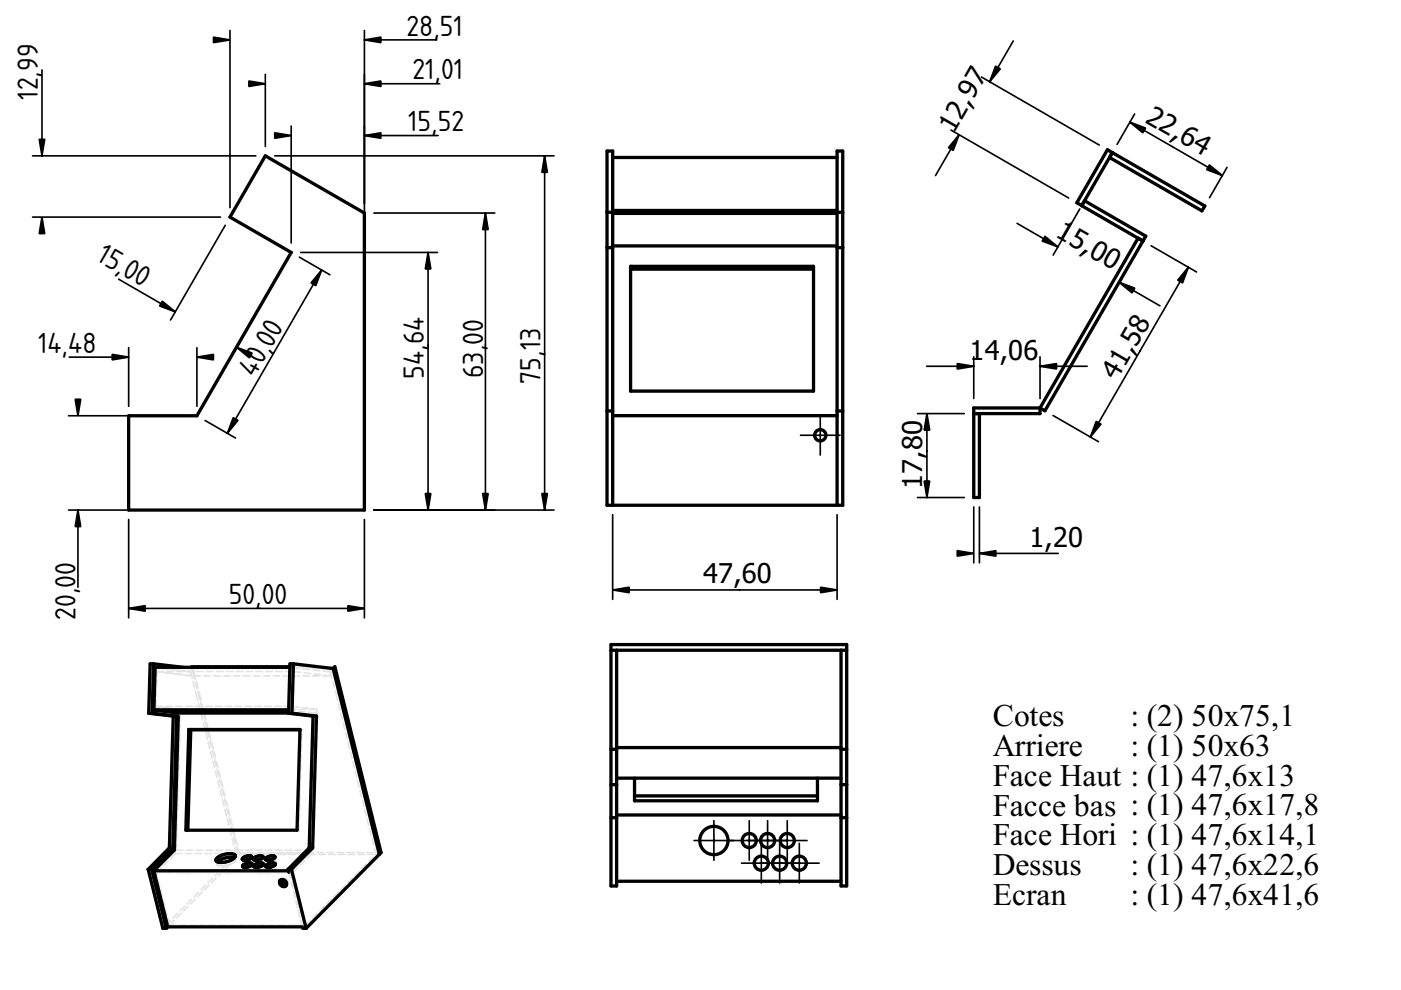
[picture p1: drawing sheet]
<svg xmlns="http://www.w3.org/2000/svg" width="297mm" height="210mm" viewBox="0 0 297 210" stroke-linecap="round" stroke-linejoin="round" font-family="sans-serif">
<path d="M52.3 70.6h.1" fill="none" stroke="#000" stroke-width=".21"/>
<path d="M56.3 33l21 12.2v62.9h-50v-19.9h14.5l19.9-34.7-12.9-7.5z" fill="none" stroke="#000" stroke-width=".7"/>
<g fill="none" stroke="#000" stroke-width=".35">
<path d="M8.9 14.8v18.2M48.8 6.5v37.5M56.3 15.8v15.2M77.3 6.5v45M77.3 17.8h15.9M77.3 8.5h15.3M6.9 33h47.4M58.3 33h59.2M61.7 26.7v24.8M77.3 28.7h15.6M115.5 33v75.1M6.9 46h39.9"/>
<path d="M25.1 59.2l12.1 6.9M47.8 47.8l-11.6 20.1M60.7 55.3l-11.6 20M63.5 54.5l6.4 3.8M63.7 53.5h29.1M68.2 57.3l-20 34.6M79.3 45.2h25.6M90.8 53.5v54.6M102.9 45.2v62.9M14.7 75.7h12.6M27.3 73.7v12.5M41.8 73.7v12.5"/>
<path d="M14.5 88.2h25.3M43.5 89.2l6.4 3.7M14.5 108.1h60.8M16.5 108.1v16.4M27.3 110.1v20.9M77.3 110.1v20.9M79.3 108.1h38.2M27.3 129h50"/>
</g>
<g fill="#000" stroke="#000" stroke-width=".35">
<path d="M45.3 7.9l3.5 .6-3.5 .5zM52.8 17.2l3.5 .6-3.5 .5zM77.3 17.8l3.5-.6v1.1zM77.3 8.5l3.5-.6v1.1zM8.3 29.5h1.2l-.6 3.5zM58.2 28.2l3.5 .5-3.5 .6zM77.3 28.7l3.5-.5v1.1zM115.5 33l.6 3.5h-1.2zM8.9 46l.6 3.5h-1.2zM68.2 57.3l-1.2 3.3-1.1-.6zM90.8 53.5l.5 3.5h-1.1zM102.9 45.2l.6 3.5h-1.2z"/>
<path d="M23.8 75.1l3.5 .6-3.5 .6zM34.4 63.9l2.8 2.2-3.4-1.2zM41.8 75.7l3.4-.6v1.2zM50.1 73.6l3.4 1.3-.6 1zM15.9 84.7h1.2l-.6 3.5zM49.4 88.6l1.1 .5-2.3 2.8zM16.5 108.1l.6 3.5h-1.2zM90.2 104.6h1.1l-.5 3.5zM102.3 104.6h1.2l-.6 3.5zM114.9 104.6h1.2l-.6 3.5zM27.3 129l3.5-.6v1.2zM73.8 128.4l3.5 .6-3.5 .6z"/>
</g>
<path d="M128.7 32h1.2v1.4h47.6v-1.4h1.2v75.1h-50z" fill-rule="evenodd" fill="#fff"/>
<path d="M153.7 69.6h.1" fill="none" stroke="#000" stroke-width=".21"/>
<path d="M129.9 52.1h47.6v36h-47.6z" fill-rule="evenodd" fill="#fff"/>
<path d="M153.7 69.6h.1" fill="none" stroke="#000" stroke-width=".21"/>
<path d="M133.7 56.5h38.8v26.4h-38.8z" fill-rule="evenodd" fill="#fff"/>
<path d="M153.7 69.6h.1" fill="none" stroke="#000" stroke-width=".21"/>
<path d="M133.7 57.1h38.8v25.8h-38.8z" fill-rule="evenodd" fill="#fff"/>
<path d="M153.7 69.6h.1" fill="none" stroke="#000" stroke-width=".21"/>
<g fill="#fff">
<path d="M129.9 45.2h47.6z"/>
<path d="M129.9 88.1h47.6v19h-47.6z" fill-rule="evenodd"/>
<path d="M129.9 33.4h47.6v11.2h-47.6z" fill-rule="evenodd"/>
<path d="M129.9 45.2h47.6v6.9h-47.6z" fill-rule="evenodd"/>
<path d="M128.7 52.5h1.2v34.6h-1.2z" fill-rule="evenodd"/>
<path d="M177.5 52.5h1.2v34.6h-1.2z" fill-rule="evenodd"/>
<path d="M129.9 44.6h47.6v.6h-47.6z" fill-rule="evenodd"/>
<path d="M177.5 87.1h1.2v20h-1.2z" fill-rule="evenodd"/>
<path d="M128.7 87.1h1.2v20h-1.2z" fill-rule="evenodd"/>
<path d="M133.7 56.5h38.8v.6h-38.8z" fill-rule="evenodd"/>
<path d="M128.7 32h1.2v13h-1.2z" fill-rule="evenodd"/>
<path d="M177.5 32h1.2v13h-1.2z" fill-rule="evenodd"/>
<path d="M128.7 45h1.2v7.5h-1.2z" fill-rule="evenodd"/>
<path d="M177.5 45h1.2v7.5h-1.2z" fill-rule="evenodd"/>
<circle cx="173.9" cy="92.3" r="1.2"/>
</g>
<g fill="none" stroke="#000" stroke-width=".7">
<path d="M129.9 33.4h47.6M128.7 52.5h1.2M128.7 45h1.2M129.9 44.6h47.6M129.9 45.2h47.6M129.9 52.1h47.6M133.7 56.5h38.8v26.4h-38.8zM133.7 57.1h38.8M177.5 52.5h1.2M177.5 45h1.2M128.7 87.1h1.2M129.9 88.1h47.6"/>
<path d="M177.5 87.1h1.2M129.9 107.1v-75.1h-1.2v75.1h50v-75.1h-1.2v75.1"/>
<circle cx="173.9" cy="92.3" r="1.2"/>
</g>
<g fill="#000" stroke="#000" stroke-width=".35">
<path d="M129.9 125.1l3.5-.6v1.2zM174 124.5l3.5 .6-3.5 .6z"/>
<path d="M173.9 88.1v8.4zM169.7 92.3h8.4z" fill-rule="evenodd"/>
</g>
<path d="M153.7 69.6h.1" fill="none" stroke="#000" stroke-width=".21"/>
<path d="M129.9 109.1v18M177.5 109.1v18M129.9 125.1h47.6" fill="none" stroke="#000" stroke-width=".35"/>
<path d="M234.8 31.8l20.6 11.9-.6 1-19.6-11.3-5.3 9.2 13 7.5-21.4 37-1-.6v1.2h-12.8v17.8h-1.2v-19h14l20.8-36-13-7.5z" fill-rule="evenodd" fill="#fff"/>
<path d="M230.9 68.6h.1" fill="none" stroke="#000" stroke-width=".21"/>
<path d="M241.3 50.5l1 .6-20.8 36-1-.6z" fill-rule="evenodd" fill="#fff"/>
<path d="M230.9 68.6h.1" fill="none" stroke="#000" stroke-width=".21"/>
<g fill="#fff">
<path d="M235.8 32.4l19.6 11.3-.6 1-19.6-11.3z" fill-rule="evenodd"/>
<path d="M206.5 87.7h1.2v17.8h-1.2z" fill-rule="evenodd"/>
<path d="M229.9 42.6l13 7.5-.6 1-13-7.5z" fill-rule="evenodd"/>
<path d="M206.5 86.5h14v1.2h-14z" fill-rule="evenodd"/>
<path d="M234.8 31.8l1 .6-6.4 11.2-1.1-.6z" fill-rule="evenodd"/>
</g>
<g fill="none" stroke="#000" stroke-width=".7">
<path d="M235.2 33.4l19.6 11.3 .6-1-20.6-11.9-6.5 11.2 14 8.1M235.8 32.4l-6.5 11.2M229.9 42.6l13 7.5-.6 1M241.3 50.5l-20.8 36M242.3 51.1l-20.8 36-1-.6M220.5 86.5h-14v19h1.2v-17.8M220.5 86.5v1.2h-14M31.5 151.2h.8M31.5 151.2l5.2 .6M32.3 151.2l5.2 .6M32.6 140.7h-.8l-.3 10.5M32.6 140.7l6.2 .8"/>
<path d="M32.6 140.7l-.3 10.5M32.6 150.5l5.2 .7h23.4M32.6 150.5h28.6M36.7 151.8h.8M36.7 151.8l-.8 28M37.5 151.8l-.9 28M37.8 151.9l-.8 28.3-4.4 4.4M40 154.7h.4M40 154.7h23.6l-.6 21.3h-23.6zM40.4 154.7l-.6 21.3M40.4 154.7h23.2M40.6 141.4h20.9"/>
<path d="M61.2 151.2h.7M61.2 151.2l5.2 .6M61.2 150.6h-28.2h28.2M61.5 141.5h-28.6l-.3 9M61.9 151.2l5.2 .6M62.2 140.7l-.3 10.5M62.2 140.7l8.4 1M62.2 140.7h-.7l-.3 10.5M66.4 151.8h.7M66.4 151.8l-.8 28M67.1 151.8l-.8 28M70.6 141.7l.4-.3 9.8 39.4-15.9 16"/>
<path d="M70.6 141.7l9.8 39.5M35.9 179.8h.7M35.9 179.8l-4.5 4.5M36.6 179.8l-4.5 4.5M65.6 179.8h.7M65.6 179.8l-4.5 4.5M66.3 179.8l-4.5 4.5M31.4 184.3h.7M31.4 184.3l3.1 12.5h.8M32.1 184.3l3.2 12.5M32.6 184.6h28.5M32.6 184.6l3 11.9"/>
<path d="M35.6 196.5h28.5M35.6 196.5l-.3 .3M46.1 181.8a4 4 0 0 1 3.6-.6l.2 .2a1.65 1.65 0 0 1-1.6 1.2l-1.4 .3-.7-.1-.4-.3zM49.7 181.9a4.1 4.1 0 0 0-3.6 .8M51.4 183.7h.1M51.4 183.7a1.54 1.54 0 0 1 2.1-.5 1.24 1.24 0 0 1-1.3 .7M51.4 183.7l.8 .2M51.5 181.9a1.68 1.68 0 0 1 1.9-.2 1.55 1.55 0 0 1-2 .5zM52.4 182.3l-.3 .1M52.6 183.8l-.4 .1M54.9 182.3l-.4 .1M55 183.8l-.4 .1"/>
<path d="M55.8 181.7a1.55 1.55 0 0 0-2.1 .5l.8 .2M55.8 181.7h.1M55.8 181.7a1.28 1.28 0 0 1-1.3 .7M55.8 183.2a1.55 1.55 0 0 0-2 .5l.8 .2M55.8 183.2h.1M55.8 183.2a1.27 1.27 0 0 1-1.2 .7M56.4 181.9a1.29 1.29 0 0 1 1.9-.1 1.65 1.65 0 0 1-2 .4zM56.5 183.4a1.68 1.68 0 0 1 1.9-.2 1.53 1.53 0 0 1-2.1 .5zM57.5 183.8l-.4 .1M57.7 182.2l-.6 .2M58.4 183.2h.1M59.3 186.8h.1"/>
<path d="M59.4 186.7l-.1 .1M59.4 186.7a.81 .81 0 0 1 1.1 .1 .81 .81 0 0 1-.1 1.2 .91 .91 0 0 1-1-1.3zM59.6 186.6a.97 .97 0 0 0 1.1 1M61.1 184.3h.7M61.1 184.3l.1 .6M61.8 184.3l3.1 12.5M64.2 196.8h.7"/>
</g>
<path d="M230.9 68.6h.1" fill="none" stroke="#000" stroke-width=".21"/>
<g fill="none" stroke="#000" stroke-width=".35">
<path d="M208.1 16.3l25 14.5M214.8 8.7l-5 8.6M201.6 27.6l25 14.4M203.3 28.6l-5 8.6M239.6 25.9l19.6 11.3M240.6 24.2l-3.8 6.4M260.2 35.5l-3.8 6.4M215.6 47.4l8.7 5M228.9 44.3l-5.6 9.8M237.3 59.8l8.6 5M241.9 51.8l-5.6 9.8M244.1 52.1l9.6 5.6"/>
<path d="M252 56.7l-20.8 36M196.5 77.7h10M206.5 75.7v8.8M220.5 75.7v8.8M220.5 77.7h10M194.5 87.7h10M196.5 87.7v17.8M223.3 88.1l9.6 5.6M194.5 105.5h10M206.5 107.5v11.8M207.7 107.5v11.8M207.7 117.3h16.7"/>
</g>
<g fill="#000" stroke="#000" stroke-width=".35">
<path d="M211.1 14l1 .6-2.3 2.7zM203.3 28.6l-1.2 3.3-1-.6zM239.6 25.9l3.3 1.2-.6 1.1zM256.4 35l2.8 2.2-3.4-1.2zM221.6 50.1l2.7 2.3-3.3-1.3zM237.3 59.8l3.3 1.3-.6 1zM252 56.7l-1.3 3.3-1-.6zM203 77.1l3.5 .6-3.5 .5zM220.5 77.7l3.5-.6v1.1zM196.5 87.7l.6 3.5h-1.2zM232.4 89.3l1 .6-2.2 2.8zM195.9 102h1.2l-.6 3.5z"/>
<path d="M203 116.8l3.5 .5-3.5 .6zM207.7 117.3l3.5-.5v1.1z"/>
</g>
<g fill="none" stroke="#e3e3e3" stroke-width=".35" stroke-dasharray="1.4 .7">
<path d="M31.8 140.7l8.4 1M31.9 150.5l.4 .1M31.9 150.5l.3-9M32.2 141.5h.4M32.3 149.8v.8M32.3 149.8l5.2 .6M32.6 142.4l-.3 8.2M32.6 141.5l7.8 1M33 150.6l.1-.8M33.1 149.8l.2-7.4M33.1 149.8h28.9M33.3 142.4h28.9"/>
<path d="M33.3 142.4l7.8 .9M33.3 141.5h-.4M37.1 151.2l-4.8-.6M37.5 151.2l-.8 29.1M37.5 150.4v.8M37.8 151.2v.7M38.2 151.2l.1-.8M38.3 150.4h28.9M38.3 150.4l-5.2-.6M38.8 141.5l2.2 .2M40.2 141.7l.4-.3M40.2 141.7h.8"/>
<path d="M40.2 141.7l.2 .8M40.4 143.3l-7.8-.9M40.4 142.5v.8M40.4 142.5l1.1 4.5M41 141.7h28.9M41 141.7l.2 .8M41.1 143.3h28.9M41.1 143.3l.1-.8M41.2 142.5l1.1 4.5M41.2 142.5l-7.9-1M61.2 151.2h5.5M61.2 150.6h.8"/>
<path d="M61.2 150.5h.3M61.5 141.5h.3M61.5 141.4h9.5M61.5 140.7l8.4 1M61.5 150.5l.5 .1M61.5 150.5l.3-9M61.8 141.5h.4M62 149.8l5.2 .6M62 149.8v.8M62.2 142.4l-.2 8.2M62.2 141.5l7.9 1M63.6 154.7h.4"/>
<path d="M64 154.7h-.4M66.7 151.2l-4.7-.6M67.2 151.2l-.9 29.1M67.2 150.4v.8M69.9 141.7h.7M69.9 141.7l.2 .8M70 143.3l-7.8-.9M70.1 142.5l-.1 .8M70.1 142.5l1.1 4.5M39.4 176l.4 .1M39.8 176.1h23.6M39.8 176v.1"/>
<path d="M63 176l.4 .1M63.4 176.1l.6-21.4M31.9 184.6l.2 .8M31.9 184.6l4.3-4.4M32.4 185l2.8 11.1M33.2 185h28.9M33.2 185l4-4M34.5 196.8l.3-.3M34.8 196.5h.8M34.8 196.5l-2.7-11.1M35.2 196.1l-.4 .4M35.2 196.1h.7"/>
<path d="M35.2 196.1l14.8-14.9M35.6 196.5l.3-.4M35.9 196.1h29M35.9 196.1l-2.7-11.1M35.9 196.1l14.9-14.9M36.2 180.2l.9-29M36.2 180.2l.5 .1M36.2 180.2l.2 .8M36.4 181l-4 4M37.2 181h28.9M37.2 181l-.2-.8M37.4 180.3h28.9"/>
<path d="M37.4 180.3l.8-29.1M37.4 180.3l-.4-.1M46 183l-.2-.5M46 183v.3M46 183v.2M46 183.2v.1M46 183.3l.1 .1M46.1 182.8l-.1 .2M46.1 183.4l.2 .1M46.1 182.7v.1M46.3 183.5l.4 .1M46.7 183.6h.4"/>
<path d="M47.1 183.6h.4M47.5 183.6l.5-.1M48 183.5l.5-.1M48.5 183.4l.5-.2M49 183.2l.4-.2M49.4 183l.3-.2M49.7 182.8l.2-.2M49.9 182l-.2-.1M49.9 182.6l.1-.3M50 182v.1M50 182l-.1-.6M50 182.1l-.1-.1"/>
<path d="M50 182.1h.1M50 181.2h.8M50 181.2l.4-.4M50 181.2l-8.5-34.2M50 182.3v-.2M50.4 180.8h30.4M50.4 180.8l-9.8-39.4M50.8 181.2l-8.5-34.2M50.8 181.2h28.9M51.6 182.8v.1M51.6 182.9v.1M51.6 182.9l-.2-.7"/>
<path d="M51.6 184.4l-.2-.7M51.6 184.4v.1M51.6 182.7v.1M51.6 184.3v.1M51.6 183l.1 .1M51.6 184.5h.1M51.7 184.2l-.1 .1M51.7 184.5l.1 .1M51.7 182.6l-.1 .1M51.7 183.1h.2M51.8 184.1l-.1 .1M51.8 184.6h.2"/>
<path d="M51.9 182.5l-.2 .1M51.9 183.1h.2M51.9 184l-.1 .1M52 184.6l.2 .1M52.1 182.4l-.2 .1M52.1 183.1h.2M52.1 183.9l-.2 .1M52.2 182.4h-.1M52.2 184.7l.2-.1M52.2 183.9h-.1M52.3 183.1h.3M52.4 184.6h.2"/>
<path d="M52.6 183.1l.2-.1M52.6 184.6l.3-.1M52.8 182.2l-.2 .1M52.8 183l.3-.1M52.9 183.7l-.3 .1M52.9 184.5l.2-.1M53 182.2h-.2M53.1 182.9l.2-.1M53.1 183.7h-.2M53.1 184.4l.2-.1M53.2 182.2h-.2M53.3 182.8l.1-.1"/>
<path d="M53.3 183.7h-.2M53.3 184.3l.2-.1M53.4 182.3l-.2-.1M53.4 182.7l.1-.1M53.5 183.8l-.2-.1M53.5 184.2l.1-.1M53.5 182.3h-.1M53.5 182.6l.1-.1M53.6 182.4l-.1-.1M53.6 182.4l-.2-.7M53.6 183.8h-.1M53.6 182.5v-.1"/>
<path d="M53.6 184.1v-.1M53.6 183.9v-.1M53.6 183.9l-.1-.7M53.6 184v-.1M53.9 182.8v.1M53.9 182.9l.1 .1M53.9 182.9l-.2-.7M54 182.7l-.1 .1M54 184.3v.1M54 183l.1 .1M54 184.4v.1M54 184.4l-.2-.7"/>
<path d="M54 184.2v.1M54 184.5l.2 .1M54.1 182.6l-.1 .1M54.1 183.1h.2M54.2 184.1l-.2 .1M54.2 184.6h.1M54.2 182.5l-.1 .1M54.3 183.1h.2M54.3 184l-.1 .1M54.3 184.6l.2 .1M54.5 182.4l-.3 .1M54.5 183.1h.2"/>
<path d="M54.5 183.9l-.2 .1M54.5 182.4h.1M54.5 184.7l.3-.1M54.6 183.9h-.1M54.7 183.1h.2M54.8 184.6h.2M54.9 183.1l.3-.1M55 184.6l.3-.1M55.2 182.2l-.3 .1M55.2 183l.2-.1M55.2 183.7l-.2 .1M55.3 184.5l.2-.1"/>
<path d="M55.4 182.2h-.2M55.4 182.9l.2-.1M55.5 183.7h-.3M55.5 184.4l.2-.1M55.6 182.2h-.2M55.6 182.8l.2-.1M55.7 183.7h-.2M55.7 184.3l.1-.1M55.8 182.3l-.2-.1M55.8 182.7l.1-.1M55.8 181.8l.2 .6M55.8 181.8v-.1"/>
<path d="M55.8 183.8l-.1-.1M55.8 184.2l.2-.1M55.9 183.3l.1 .6M55.9 183.3l-.1-.1M55.9 182.3h-.1M55.9 182.6l.1-.1M56 182.4l-.1-.1M56 183.8h-.2M56 182.5v-.1M56 182.4h.1M56 184.1v-.1M56 183.9v-.1"/>
<path d="M56 184v-.1M56 183.9h.1M56.3 182.3v-.1M56.3 182.3l.1 .6M56.3 183.8v-.1M56.3 183.8l.2 .6M56.4 182.9h.1M56.5 182.8l-.1 .1M56.5 182.9v.1M56.5 182.7v.1M56.5 184.4h.1M56.5 184.3v.1"/>
<path d="M56.5 183l.1 .1M56.5 184.4l.1 .1M56.6 184.2l-.1 .1M56.6 184.5l.1 .1M56.6 182.6l-.1 .1M56.6 183.1h.2M56.7 184.1l-.1 .1M56.7 184.6h.2M56.8 182.5l-.2 .1M56.8 183.1h.2M56.8 184l-.1 .1M56.9 184.6l.2 .1"/>
<path d="M57 182.4l-.2 .1M57 183.1h.2M57 183.9l-.2 .1M57.1 182.4h-.1M57.1 184.7l.2-.1M57.1 183.9h-.1M57.2 183.1h.3M57.3 184.6h.2M57.5 183.1l.2-.1M57.5 184.6l.3-.1M57.7 183l.3-.1M57.8 183.7l-.3 .1"/>
<path d="M57.8 184.5l.2-.1M57.9 182.2h-.2M58 182.9l.2-.1M58 183.7h-.2M58 184.4l.2-.1M58.1 182.2h-.2M58.2 182.8l.1-.1M58.2 183.7h-.2M58.2 184.3l.2-.1M58.3 182.3l-.2-.1M58.3 182.7l.1-.1M58.4 181.9l.1 .5"/>
<path d="M58.4 181.9l-.1-.2M58.4 183.8l-.2-.1M58.4 184.2l.1-.1M58.4 183.4l.2 .5M58.4 183.4v-.2M58.4 182.3h-.1M58.4 182.6l.1-.1M58.5 182.4l-.1-.1M58.5 183.8h-.1M58.5 182.5v-.1M58.5 182.4h.1M58.5 184.1v-.1"/>
<path d="M58.5 183.9v-.1M58.5 184l.1-.1M58.6 183.9h-.1M59.4 186.7l.3-.3M59.7 186.4l-.1 .2M59.7 186.4h.1M59.8 186.3l-.1 .1M59.9 186.2l-.1 .1M60 186.1l-.1 .1M60.2 186.1h-.2M60.4 186.1h-.2M60.6 186.2l-.2-.1"/>
<path d="M60.7 186.3l-.1-.1M60.7 187.6h.1M60.7 187.6l.2-.1M60.9 186.4l-.2-.1M60.9 187.5l.1-.1M61 186.6l-.1-.2M61 187.4l.1-.1M61.1 186.8l-.1-.2M61.1 187.3v-.2M61.1 187.3l-.4 .4M61.1 186.9v-.1M61.1 187.1v-.2"/>
<path d="M61.1 184.6h.4M61.2 184.9l3 11.9M61.5 184.6l.2 .8M61.5 184.6l4.4-4.4M62.1 185l2.8 11.1M64.1 196.5h.4M64.2 196.8l.3-.3M64.5 196.5l-2.8-11.1M64.9 196.1l-.4 .4M64.9 196.1l14.8-14.9M65.9 180.2l.4 .1M65.9 180.2l.2 .8"/>
<path d="M65.9 180.2l.8-29M66.1 181l-4 4M79.7 181.2l-8.5-34.2M79.7 181.2h.7"/>
</g>
<path d="M129.5 136.7h50v51.1h-1.2v-1h-47.6v1h-1.2z" fill-rule="evenodd" fill="#fff"/>
<path d="M154.5 162.3h.1" fill="none" stroke="#000" stroke-width=".21"/>
<g fill="#fff">
<path d="M130.7 137.9h47.6v20.6h-47.6z" fill-rule="evenodd"/>
<path d="M130.7 172.8h47.6v14h-47.6z" fill-rule="evenodd"/>
<path d="M130.7 158.5h47.6v6.5h-47.6z" fill-rule="evenodd"/>
</g>
<path d="M154.5 162.3h.1" fill="none" stroke="#000" stroke-width=".21"/>
<g fill="#fff">
<path d="M130.7 165h3.8v4.8h38.8v-4.8h5v7.8h-47.6z" fill-rule="evenodd"/>
<path d="M134.5 165h38.8v3.7h-38.8z" fill-rule="evenodd"/>
<path d="M129.5 136.7h50v1.2h-50z" fill-rule="evenodd"/>
<path d="M134.5 168.7h38.8v1.1h-38.8z" fill-rule="evenodd"/>
<path d="M129.5 137.9h1.2v21h-1.2z" fill-rule="evenodd"/>
<path d="M178.3 137.9h1.2v21h-1.2z" fill-rule="evenodd"/>
<path d="M129.5 173.4h1.2v14.4h-1.2z" fill-rule="evenodd"/>
<path d="M178.3 173.4h1.2v14.4h-1.2z" fill-rule="evenodd"/>
<path d="M129.5 158.9h1.2v7.5h-1.2z" fill-rule="evenodd"/>
<path d="M178.3 158.9h1.2v7.5h-1.2z" fill-rule="evenodd"/>
<path d="M129.5 166.4h1.2v7h-1.2z" fill-rule="evenodd"/>
<path d="M178.3 166.4h1.2v7h-1.2z" fill-rule="evenodd"/>
<circle cx="151.4" cy="178.2" r="3"/>
<circle cx="165.3" cy="183" r="1.5"/>
<circle cx="162.7" cy="178.2" r="1.5"/>
<circle cx="158.9" cy="178.2" r="1.5"/>
<circle cx="169.5" cy="183" r="1.5"/>
<circle cx="161.4" cy="183" r="1.5"/>
<circle cx="166.9" cy="178.2" r="1.5"/>
</g>
<g fill="none" stroke="#000" stroke-width=".7">
<path d="M129.5 137.9h50M130.7 137.9v49.9h-1.2v-51.1h50v51.1h-1.2v-49.9M129.5 158.9h1.2M130.7 158.5h47.6M178.3 158.9h1.2M129.5 173.4h1.2M129.5 166.4h1.2M130.7 165h47.6M130.7 172.8h47.6M134.5 165v4.8h38.8v-4.8M134.5 168.7h38.8M178.3 173.4h1.2"/>
<path d="M178.3 166.4h1.2M130.7 186.8h47.6"/>
<circle cx="151.4" cy="178.2" r="3"/>
<circle cx="158.9" cy="178.2" r="1.5"/>
<circle cx="162.7" cy="178.2" r="1.5"/>
<circle cx="166.9" cy="178.2" r="1.5"/>
<circle cx="161.4" cy="183" r="1.5"/>
<circle cx="165.3" cy="183" r="1.5"/>
<circle cx="169.5" cy="183" r="1.5"/>
</g>
<g fill="#000" stroke="#000" stroke-width=".35">
<path d="M151.4 174v8.4zM147.2 178.2h8.4z" fill-rule="evenodd"/>
<path d="M158.9 174v8.4zM154.7 178.2h8.4z" fill-rule="evenodd"/>
<path d="M161.4 178.8v8.4zM157.2 183h8.4z" fill-rule="evenodd"/>
<path d="M162.7 174v8.4zM158.5 178.2h8.4z" fill-rule="evenodd"/>
<path d="M165.3 178.8v8.4zM161.1 183h8.4z" fill-rule="evenodd"/>
<path d="M166.9 174v8.4zM162.7 178.2h8.4z" fill-rule="evenodd"/>
<path d="M169.5 178.8v8.4zM165.3 183h8.4z" fill-rule="evenodd"/>
</g>
<g font-size="6.7">
<text x="210.5" y="154">Cotes</text>
<text x="239.7" y="153.9">: (2) 50x75,1</text>
<text x="210.5" y="160.3">Arriere</text>
<text x="239.7" y="160.3">: (1) 50x63</text>
<text x="210.5" y="166.6">Face Haut : (1) 47,6x13</text>
<text x="210.5" y="172.9">Facce bas : (1) 47,6x17,8</text>
<text x="210.5" y="179.2">Face Hori : (1) 47,6x14,1</text>
<text x="210.5" y="185.6">Dessus</text>
<text x="239.7" y="185.5">: (1) 47,6x22,6</text>
<text x="210.5" y="191.9">Ecran</text>
<text x="239.7" y="191.8">: (1) 47,6x41,6</text>
</g>
<g font-size="5.8">
<text x="86.2" y="7.6">28,51</text>
<text x="87.4" y="16.9">21,01</text>
<text x="8" y="21.2" transform="rotate(-90 8 21.2)">12,99</text>
<text x="86.5" y="27.8">15,52</text>
<text x="202.2" y="28.4" transform="rotate(-60 202.2 28.4)">12,97</text>
<text x="242.6" y="25.8" transform="rotate(30 242.6 25.8)">22,64</text>
<text x="223.5" y="50.1" transform="rotate(30 223.5 50.1)">15,00</text>
<text x="20.2" y="55.1" transform="rotate(30 20.2 55.1)">15,00</text>
<text x="8.1" y="74.8">14,48</text>
<text x="205.6" y="76.3">14,06</text>
<text x="54" y="80.1" transform="rotate(-60 54 80.1)">40,0</text>
<text x="89.9" y="80.3" transform="rotate(-90 89.9 80.3)">54,64</text>
<text x="102.4" y="80.2" transform="rotate(-90 102.4 80.2)">63,00</text>
<text x="114.6" y="81.4" transform="rotate(-90 114.6 81.4)">75,13</text>
<text x="236.8" y="80.8" transform="rotate(-60 236.8 80.8)">41,58</text>
<text x="195.5" y="103.7" transform="rotate(-90 195.5 103.7)">17,80</text>
<text x="218.3" y="115.9">1,20</text>
<text x="149.1" y="123.7">47,60</text>
<text x="16" y="131.4" transform="rotate(-90 16 131.4)">20,00</text>
<text x="48.5" y="128.1">50,00</text>
</g>
</svg>
